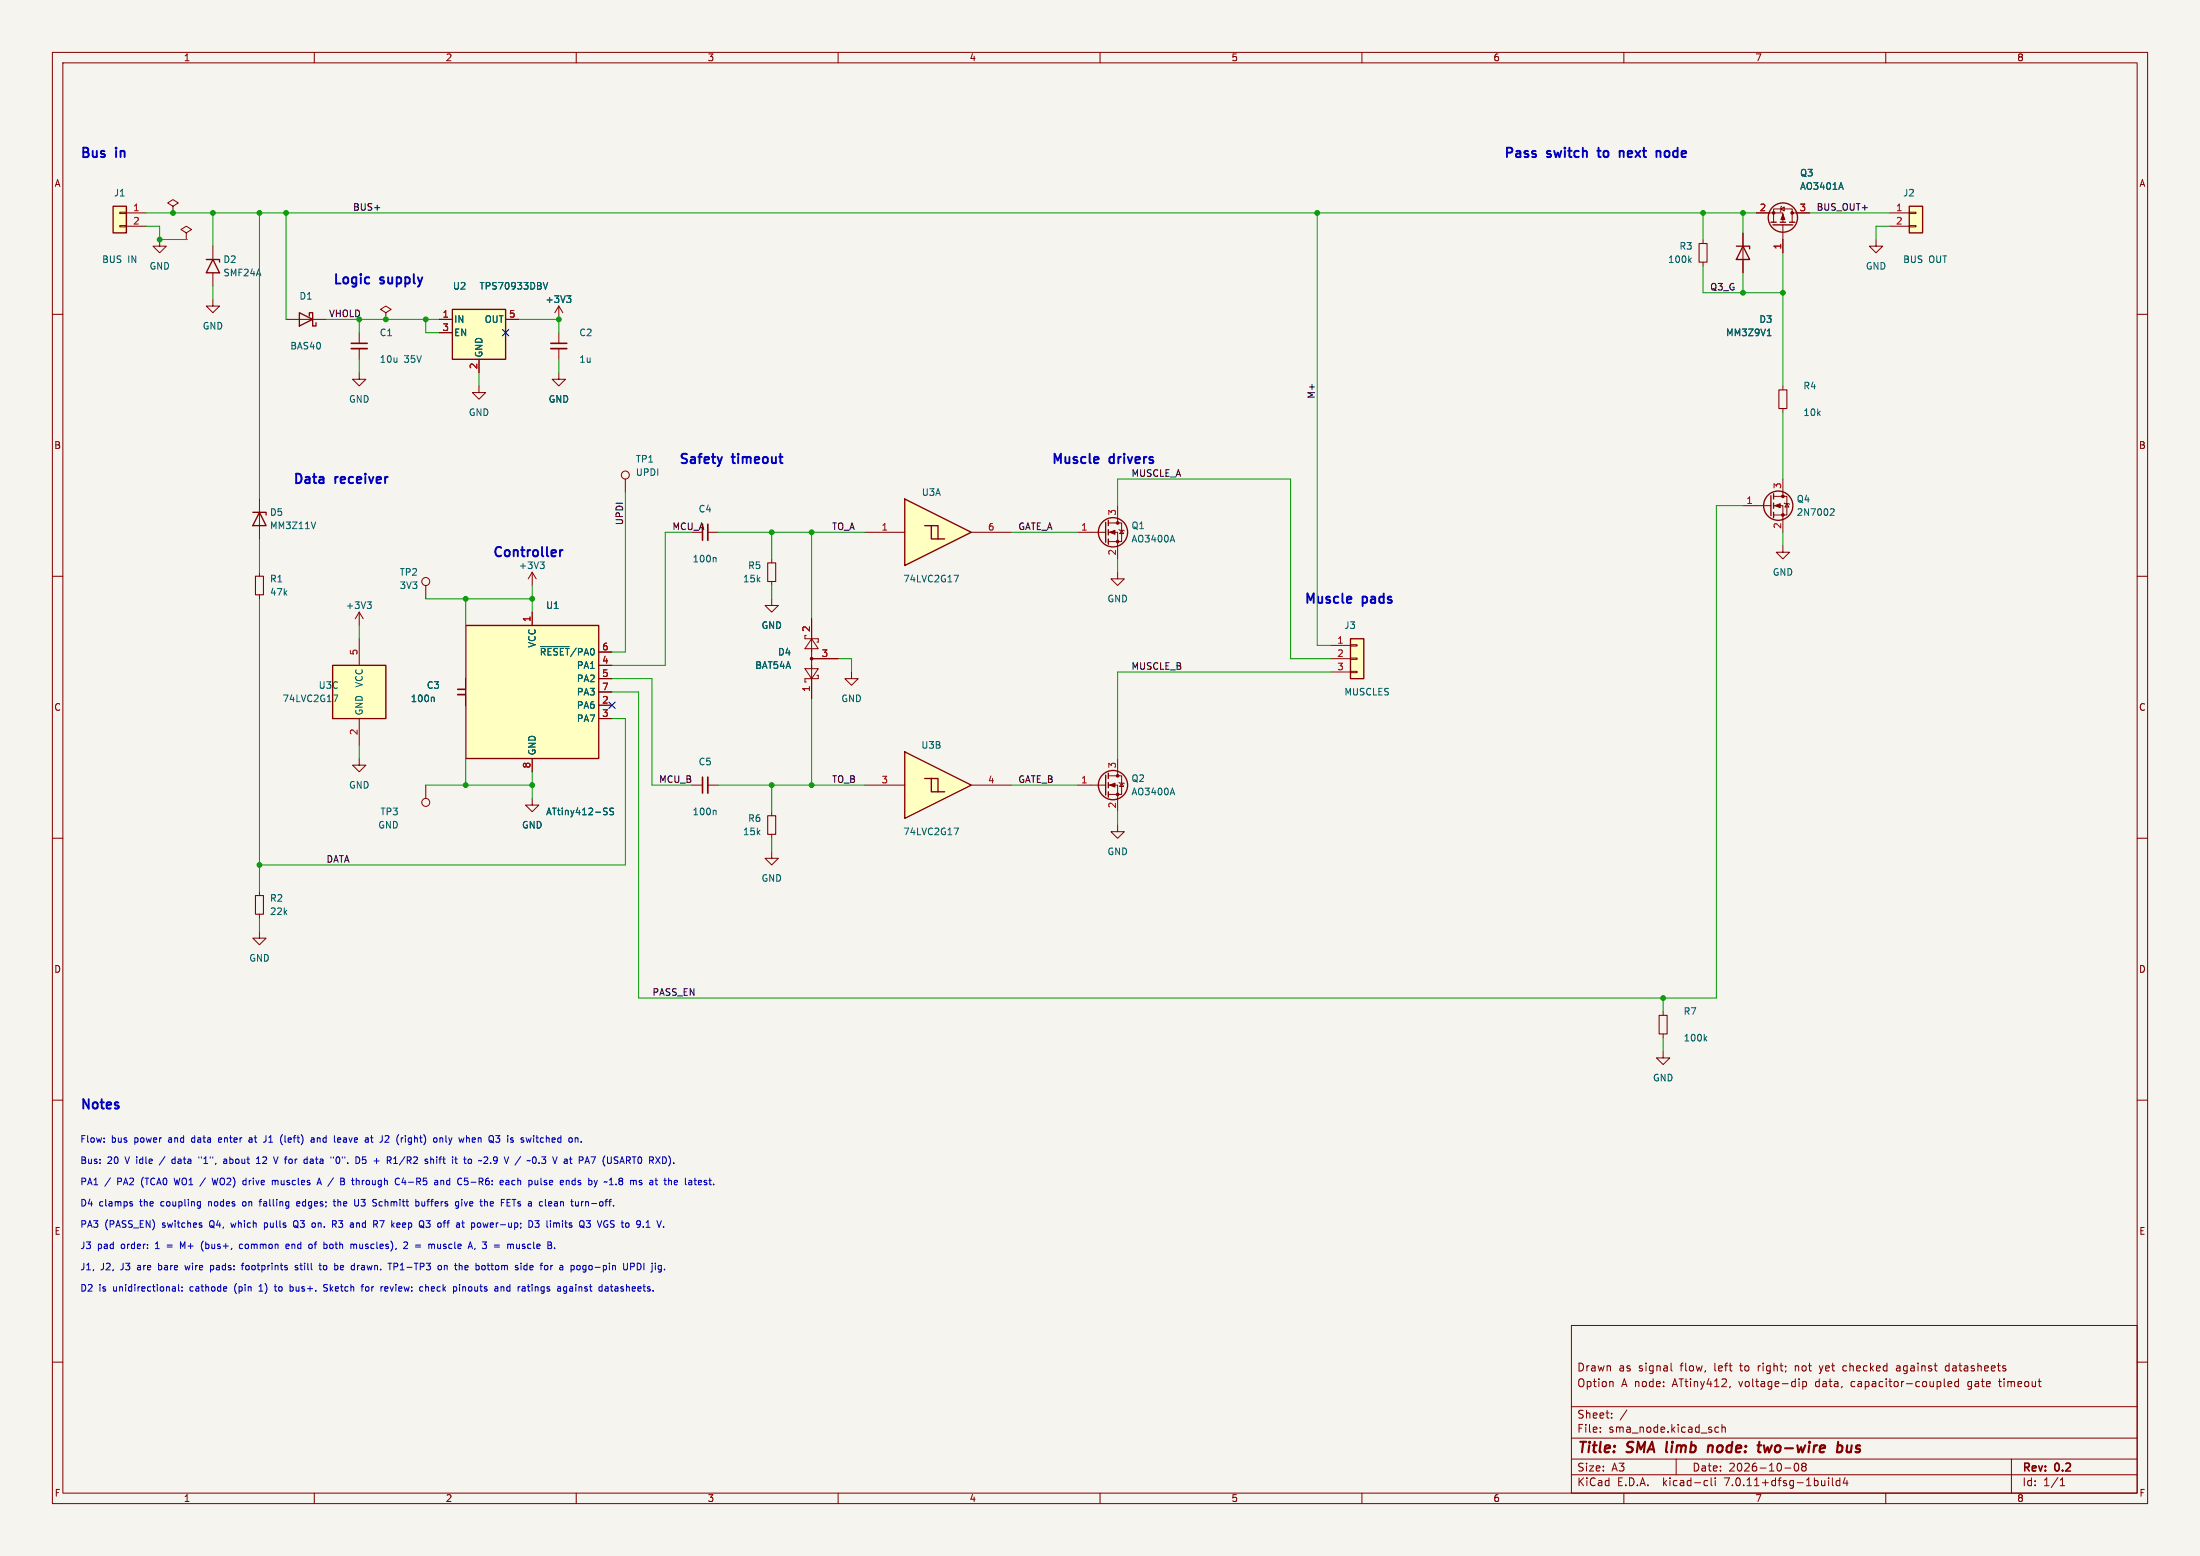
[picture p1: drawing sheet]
<svg xmlns="http://www.w3.org/2000/svg" width="420mm" height="297mm" viewBox="0 0 420 297" stroke-linecap="round" stroke-linejoin="round" font-family="sans-serif">
<path d="M0 0h420v297h-420z" fill="#f5f4ef" stroke="#f5f4ef" stroke-width=".19"/>
<g fill="none" stroke="#840000" stroke-width=".19">
<path d="M10 10h400v277h-400zM12 12h396v273h-396zM60 10v2M110 10v2M160 10v2M210 10v2M260 10v2M310 10v2M360 10v2M10 60h2M40.6 57.2v1.2h1.3l-1.3 1.3-1.2-1.3h1.2M40.6 47v2.5"/>
<path d="M40.6 52.1v2.5M106.7 58.4v2.6M106.7 58.4l-.8 1.3M106.7 58.4l.7 1.3M332.7 44.5v7.6M358.1 45.7v1.3h1.3l-1.3 1.3-1.2-1.3h1.2M360.7 40.6h3.8M360.7 43.2h3.8M364.5 43.1h1.3v.2h-1.3zM364.5 40.5h1.3v.3h-1.3zM408 60h2M68.6 63.5v2"/>
<path d="M68.6 66.5v2.1M106.7 71.1v1.3h1.2l-1.2 1.3-1.3-1.3h1.3M106.7 63.5v2M106.7 66.5v2.1M119.4 91.4v2.6M10 110h2M81.3 111.8v2.5M101.6 109.2l-.8 1.3M101.6 109.2v2.6M101.6 109.2l.8 1.3M135.1 101.6h2.1M147.3 114.3v1.3h1.3l-1.3 1.2-1.3-1.2h1.3"/>
<path d="M147.3 106.7v.7M147.3 111v.8M408 110h2M10 160h2M81.3 149.9v2.5M101.6 152.4v1.3h1.3l-1.3 1.2-1.3-1.2h1.3M147.3 154.9v.8M147.3 159.3v.7M408 160h2M49.5 177.8v1.3h1.3l-1.3 1.2-1.2-1.2h1.2M49.5 170.2v.7M49.5 174.5v.8"/>
<path d="M317.5 193v.8M317.5 197.4v.7M10 210h2M317.5 200.7v1.2h1.3l-1.3 1.3-1.3-1.3h1.3M408 210h2M10 260h2M300 253h108v32h-108zM408 260h2M300 278.5h108M300 274.5h108M300 268.5h108M305.5 273.2v.2"/>
<path d="M305.5 272.5v.1M307.7 270.5v.2M307.7 269.8v.1M307.7 263.7l.2 .2v.8M310.6 269.1l-1.3 1.9M319 260.2v1.3l.2 .2M320 278.5v3M328.1 272.5l-.4-.1-.3 .3 .1 .6h.6M328.7 272.5l.2-.1 .4 .1 .1 .9M328.7 271.9v1.5M330.3 264.6l-.1 .3M342.7 279.4l.2-.1a.8 .8 0 0 1 .5 .7 .8 .8 0 0 1-.5 .8 1 1 0 0 1-.2-1.4z"/>
<path d="M342.7 260.7v1M342.8 260.8h-.1M343.4 263.2v.1M343.4 263.7v1M344.2 263.7v1.5M344.2 263.8l.4-.1 .3 .3-.2 .6h-.5M344.2 279.9l-.3-.3 .3-.3h.3l.3 .3-.3 .3M344.2 279.9l-.3 .3v.3l.3 .3h.3l.3-.3-.1-.4-.2-.2M344.2 279.9h.3M347.3 260.7l.4 1-.4 .5M352.4 260.7l-.5 .1-.1 .2 .1 .5 .5 .2M362.1 260.8h.6"/>
<path d="M362.6 261.1h-.4a.29 .29 0 0 0-.2 .3 .29 .29 0 0 0 .2 .3h.4M371.2 263.2v1.3l.2 .2M371.9 264.2l.7-.2-.1-.2-.4-.1-.2 .2v.7h.6M372.1 260.8l-.4-.1-.3 .3 .1 .6h.6M373.9 263.8l-.5-.1-.2 .3 .1 .6h.6M373.9 263.2v1.5M375.7 263.8v.7M381.5 263.7h.6M381.7 263.2v1.3l.2 .2M384 278.5v6.5M60 285v2M110 285v2"/>
<path d="M160 285v2M210 285v2M260 285v2M300 281.5h108M310 285v2M325.6 282.6l.4 .1M326 283.5l-.4 .1M326.7 282.1v1.3l.2 .2M327.4 282.1v.1M327.4 282.6v1M340.7 280.2h1.2M349.1 282.1v.1"/>
<path d="M349.1 282.6v1M349.8 282.1v1.3l.2 .2M351.2 282.7l-.4-.1-.3 .3 .2 .6h.5M351.2 282.1v1.5M352.2 282l-.3 1.1h.9M352.6 282.6v1M360 285v2M393.3 283.6h.9M393.3 282.5l.4-.4v1.5"/>
<circle cx="119.4" cy="90.7" r=".76"/>
<circle cx="81.3" cy="111" r=".76"/>
<circle cx="81.3" cy="153.2" r=".76"/>
</g>
<path d="M318.3 275.2l-.2 1.9M326.2 275.9l-.2 1.3M326.9 276a.57 .57 0 0 0-.8 .1M327 276.2l-.1 1M336.7 275.9l.3 1.3 .5-.9M350.8 276h.8l.1 .3v.5a.66 .66 0 0 1-1 .3M350.9 275.2l-.2 2M352.6 275.9v1.2h.7" fill="none" stroke="#840000" stroke-width=".4"/>
<path d="M364.5 39.4h2.5v5.1h-2.5z" fill="#ffffc2" stroke="#ffffc2" stroke-width=".19"/>
<path d="M364.5 39.4h2.5v5.1h-2.5zM39.4 49.5h2.5v.5M40.6 49.5l1.3 2.6h-2.5zM331.5 47h2.5v.5M332.7 47l1.3 2.5h-2.5z" fill="none" stroke="#840000" stroke-width=".25"/>
<path d="M146.6 107.4h1.5v3.6h-1.5zM146.6 155.7h1.5v3.6h-1.5zM48.8 170.9h1.5v3.6h-1.5zM316.7 193.8h1.6v3.6h-1.6z" fill="none" stroke="#840000" stroke-width=".2"/>
<path d="M67.1 66.5h3M105.2 66.5h3M135.1 100.1v3" fill="none" stroke="#840000" stroke-width=".33"/>
<path d="M67.1 65.5h3M105.2 65.5h3M134.1 100.1v3" fill="none" stroke="#840000" stroke-width=".3"/>
<path d="M108.2 56.5h.8l-.4 .4M108.7 56.9l.3 .3v.3l-.3 .2M337.4 64.1h.7M103.7 107.7l.2 .3v.3l-.2 .2M103.9 107.3l-.4 .4M136.5 106.4l.2 .2v.7M325.5 198.2l.3 .5M325.8 197.9l-.4 .4" fill="none" stroke="#006464" stroke-width=".19"/>
<g fill="#ffffc2">
<path d="M177.8 100.3h1.3v2.6z"/>
<path d="M172.7 95.3l12.7 6.3-12.7 6.4z"/>
<path d="M176.5 100.3l3.8 2.6h-2.5v-2.6z"/>
</g>
<g fill="none" stroke="#840000" stroke-width=".25">
<path d="M21.6 39.4h2.5v5.1h-2.5zM338.1 42.4h1M338.5 42.9h3.8M339.9 42.4h1M341.6 42.4h1M48.3 97.8h2.5v.5M49.5 97.8l1.3 2.5h-2.5zM172.7 95.3l12.7 6.3-12.7 6.4zM211.1 99.7v3.8M211.6 99.3v1M88.9 119.4h25.4v25.4h-25.4zM176.5 100.3h1.3v2.6h2.5"/>
<path d="M177.8 100.3h1.3v2.6M211.6 101.1v1M211.6 102.9v1M63.5 127h10.2v10.2h-10.2z"/>
<circle cx="340.4" cy="41.5" r="2.79"/>
<circle cx="212.5" cy="101.6" r="2.79"/>
</g>
<g fill="none" stroke="#840000" stroke-width=".19">
<path d="M33 39.4l1-.7-1-.6-1 .6 1 .7v1.2M340 39.9l.6-.4v.8zM340.1 39.4l-.2 1M22.9 43.1h1.2v.2h-1.2zM22.9 40.5h1.2v.3h-1.2zM24.1 40.6h3.8M24.1 43.2h3.8M30.5 45.7v1.3h1.2l-1.2 1.3-1.3-1.3h1.3M33 40.6h.1M35.6 44.5l1-.7-1-.6-1.1 .6 1.1 .7v1.2M35.6 45.7h.1M335.3 40.6h5.1v1.8"/>
<path d="M338.6 42.4v-2.5h3.5v2.5M340.4 42.9v5.4M342.1 40.6h3.3M340.4 73.7v.7M340.4 78v.7M49.5 95.3v7.6M211.6 99.8h2.5v3.6h-2.5M213.4 96.5v3.3M49.5 109.2v.8M49.5 113.5v.8M68.6 116.8l-.8 1.3M68.6 116.8v2.6"/>
<path d="M68.6 116.8l.7 1.3M101.6 116.8v2.6M165.1 101.6h7.6M185.4 101.6h7.6M205.7 101.6h5.4M211.6 101.6h1.8v5.1M213.4 109.2v1.3h1.2l-1.2 1.3-1.3-1.3h1.3M213.6 101.1l1 .2M214.1 101.2l.4 .7h-.8zM340.4 104.1v1.3h1.2l-1.2 1.3-1.3-1.3h1.3M68.6 121.9v5.1M68.6 137.2v5"/>
<path d="M88.9 129.5v2.1M88.9 132.6v2M114.3 134.6h2.5M114.3 137.2h2.5M114.3 127h2.5M114.3 129.5h2.5M114.3 124.5h2.5M114.3 132.1h2.5M101.6 144.8v2.5"/>
</g>
<path d="M351.5 34.9l.4 1.2M60.3 99.6l-.5 1.3M70.1 114.9h.8l-.4 .5M70.6 115.4l.3 .2v.3l-.3 .2M182.1 109.8h.9l-.6 1.3M223.8 102.2l.4 1.2M63.6 132.7h.9l-.6 1.2M82.7 133.1l.2 .2v.6M103.2 123.4h5.5M115.4 154.9l.4 .1 .1 .3-.2 .2h-.3M115.4 154.2l.5 .1M117.1 154.3l-.5-.1-.1 .2v.3l.5 .3 .1 .3-.2 .2h-.5" fill="none" stroke="#006464" stroke-width=".19"/>
<path d="M339.6 74.4h1.5v3.6h-1.5zM48.8 110h1.5v3.5h-1.5z" fill="none" stroke="#840000" stroke-width=".2"/>
<g fill="#840000" stroke="#840000" stroke-width=".19">
<path d="M340.4 40.9l.3 1h-.7z"/>
<path d="M211.8 101.6l1.1-.4v.8z"/>
<circle cx="338.6" cy="40.6" r=".25"/>
<circle cx="342.1" cy="40.6" r=".25"/>
<circle cx="213.4" cy="103.4" r=".25"/>
<circle cx="213.4" cy="99.8" r=".25"/>
</g>
<path d="M87.4 132.6h3" fill="none" stroke="#840000" stroke-width=".33"/>
<path d="M87.4 131.6h3" fill="none" stroke="#840000" stroke-width=".3"/>
<g fill="#ffffc2" stroke="#ffffc2" stroke-width=".19">
<path d="M21.6 39.4h2.5v5.1h-2.5z"/>
<path d="M88.9 119.4h25.4v25.4h-25.4z"/>
<path d="M63.5 127h10.2v10.2h-10.2z"/>
</g>
<g fill="#ffffc2">
<path d="M177.8 148.6h1.3v2.5z"/>
<path d="M172.7 143.5l12.7 6.4-12.7 6.3z"/>
<path d="M176.5 148.6l3.8 2.5h-2.5v-2.5z"/>
</g>
<g fill="none" stroke="#840000" stroke-width=".25">
<path d="M57.1 59.7l2.6 1.3-2.6 1.2zM86.4 59.1h10.1v9.5h-10.1zM59.1 60.3v-.6h.6v2.5h.6v-.6M338.1 94.6v3.8M338.6 94.2v1.1M338.6 96v1M338.6 97.8v1M257.8 121.9h2.5v7.6h-2.5zM172.7 143.5l12.7 6.4-12.7 6.3zM176.5 148.6h1.3v2.5h2.5M177.8 148.6h1.3v2.5M211.1 148v3.8"/>
<path d="M211.6 147.6v1M211.6 149.4v1M211.6 151.1v1"/>
<circle cx="339.5" cy="96.5" r="2.79"/>
<circle cx="212.5" cy="149.9" r="2.79"/>
</g>
<g fill="none" stroke="#840000" stroke-width=".19">
<path d="M73.7 59.7l1-.6-1-.7-1.1 .7 1.1 .6v1.3M325.1 45.7v.8M325.1 50v.8M332.7 44.5v2.5M332.7 49.5v2.6M335.3 40.6h2.5M340.4 45.7v2.6M342.9 40.6h2.5M54.6 61h7.6M68.6 71.1v1.3h1.2l-1.2 1.3-1.3-1.3h1.3M73.7 61h.1M83.8 61h2.6"/>
<path d="M83.8 63.5h2.6M91.4 73.7v1.2h1.3l-1.3 1.3-1.2-1.3h1.2M91.4 68.6v2.5M96.5 61h2.6M332.7 96.5h5.4M338.6 96.5h1.8v5.1M338.6 94.7h2.5v3.6h-2.5M340.4 91.4v3.3M340.6 96l1 .3M341.1 96.1l.4 .7h-.8zM101.6 116.8v2.6M154.9 118.1v15.3"/>
<path d="M88.9 129.5v2.1M88.9 132.6v2M114.3 129.5h2.5M114.3 134.6h2.5M114.3 137.2h2.5M114.3 127h2.5M114.3 124.5h2.5M114.3 132.1h2.5M153.7 127.6h2.5l-1.3 1.9zM153.7 121.3v.6h2.5v.7h-.2M154.9 121.9l1.3 1.9h-2.5zM154.9 125.7h5.1"/>
<path d="M156 128.9h.2v.6h-2.5v.7h.2M162.6 128.3v1.2h1.2l-1.2 1.3-1.3-1.3h1.3M254 125.7h3.8M254 123.2h3.8M254 128.3h3.8M257.8 128.1h1.3v.3h-1.3zM257.8 125.6h1.3v.3h-1.3zM257.8 123.1h1.3v.2h-1.3zM68.6 144.8v1.3h1.2l-1.2 1.2-1.3-1.2h1.3M101.6 144.8v2.5M132.1 149.9h2M135.1 149.9h2.1"/>
<path d="M165.1 149.9h7.6M185.4 149.9h7.6M205.7 149.9h5.4M211.6 149.9h1.8v5M211.6 148.1h2.5v3.5h-2.5M213.4 157.5v1.3h1.2l-1.2 1.2-1.3-1.2h1.3M213.4 144.8v3.3M213.6 149.4l1 .2M214.1 149.5l.4 .6h-.8zM147.3 162.6v1.2h1.3l-1.3 1.3-1.3-1.3h1.3"/>
</g>
<g fill="none" stroke="#006464" stroke-width=".19">
<path d="M351.5 34.9l.4 1.2M103.7 53.9l.4 1.3 .5-1.3M108.2 56.5h.8l-.4 .4M108.7 56.9l.3 .3v.3l-.3 .2M322.5 49.6l.4 .5M322.9 49.3l-.5 .4M337.4 64.1h.7M349.6 97.1l.4 .1 .1 .3-.7 .9h.7M82.7 133.1l.2 .2v.6M103.2 123.4h5.5M115.4 154.9l.4 .1 .1 .3-.2 .2h-.3M115.4 154.2l.5 .1"/>
<path d="M117.1 154.3l-.5-.1-.1 .2v.3l.5 .3 .1 .3-.2 .2h-.5M136.5 154.7l.2 .2v.6M182.1 158.1h.9l-.6 1.2M223.8 150.4l.4 1.3"/>
</g>
<g fill="#840000" stroke="#840000" stroke-width=".19">
<path d="M338.8 96.5l1.1-.4v.8z"/>
<path d="M211.8 149.9l1.1-.4v.7z"/>
<circle cx="340.4" cy="98.3" r=".25"/>
<circle cx="340.4" cy="94.7" r=".25"/>
<circle cx="213.4" cy="151.6" r=".25"/>
<circle cx="213.4" cy="148.1" r=".25"/>
<circle cx="154.9" cy="125.7" r=".25"/>
</g>
<g fill="#ffffc2" stroke="#ffffc2" stroke-width=".19">
<path d="M257.8 121.9h2.5v7.6h-2.5z"/>
<path d="M86.4 59.1h10.1v9.5h-10.1z"/>
</g>
<path d="M135.1 148.3v3.1" fill="none" stroke="#840000" stroke-width=".33"/>
<path d="M134.1 148.3v3.1" fill="none" stroke="#840000" stroke-width=".3"/>
<path d="M324.4 46.5h1.5v3.5h-1.5z" fill="none" stroke="#840000" stroke-width=".2"/>
<g fill="none" stroke="#0000c2" stroke-width=".19">
<path d="M19.9 217.9v.1M19.9 217.2v.2M41.9 217.2l-.2 .2v.4l.2 .2M42.3 217.5l-.6 .1M47.9 217.2h-.3M48 217.5h-.3l-.2 .2 .1 .3h.4M50.8 216.8v.9l-.4 .3M53.6 217.7l.3 .8M53.9 216.6l-.3 .8M59.4 217.2h.5l.1 .8M60 217.5h-.5l-.1 .2 .1 .3h.5M65 217.2h-.4l-.2 .2 .1 .6h.5"/>
<path d="M65.1 217.5l-.7 .1M70.1 217.2l.2 .2v.6M70.3 218h-.1M70.3 217.5h-.1M70.7 217.2h.5M70.9 216.8v1l.2 .2M73.6 216.8h.5M74.2 217.3l-.7 .7h.7M77.4 216.8v.1M77.4 217.2v.8M83 217.2h.3l.1 .2v.5l-.4 .1M84 217.3l.2-.1h.3v.8"/>
<path d="M84 217.2v.8M89.1 217.3l.1-.1h.3l.1 .8M94.6 216.8h.8l-.4 .4 .3 .2 .1 .4-.2 .2h-.4M99.5 218h.1M99.5 217.2v.3M101.9 216.8v.1M101.9 217.2v.8M110.2 217.2l.1 .2v.6M111 217.9v.1M25 229.8h.3v.2l-.4 .2M25 229.4h.3M32.9 221.3l-.1 .2 .1 .5"/>
<path d="M34.9 238l-.4-.9v1.2M37.9 229.4h.4M38 220.8v.3M38.3 230.1l-.4 .1M38.3 229.4v1l-.3 .2M38.4 233.8l.2 .2-.2 .3M38.4 233.4l.1 .1M38.8 236.9a1.46 1.46 0 0 0 0 1.9M40.5 224.9l.3 1.2 .2-.9M42.7 221.3h.5M43.3 221.5l-.4 .1-.2 .2 .2 .3 .4-.1M46.3 237.5h-.4l-.2 .2 .1 .6h.5"/>
<path d="M46.4 229.4l-.1 .2 .1 .5M46.5 226.1h.5M46.5 225.4h.5M49 222.1h.7M49 221.2l.3-.4v1.3M49.4 229.4h.5M49.9 228.9l-.3 .2v1.1M50.5 233.4v1.3M50.5 234.2l.1 .1M50.6 233.4l-.1 .1M52 225.4l.4-.1 .1 .2M52 225.3v.8"/>
<path d="M52.5 225.5v.6M52.7 225.3l-.2 .2M53.1 220.8l-.4 1.3M54.6 237.9l.6-.1-.1-.3h-.3l-.2 .2v.6h.5M56.3 234h.1M56.6 233a.43 .43 0 0 0-.6 .4v.4a.43 .43 0 0 0 .6 .5M57.2 229.4h-.4l-.2 .1 .1 .6h.5M57.2 229.7l-.6 .1M59.2 237.5h.3l.1 .2-.1 .5-.3 .1M59.6 221.2l-.4 .1M59.7 221.6h-.3l-.2 .2v.2l.5 .1M59.8 233.4l.3 .1"/>
<path d="M60.1 234.2l-.3 .1M60.5 226.1l.4-1.2 .5 1.2M60.6 225.8h.6M63 237.6v.6M63.5 233h.5l.2 .2-.1 .4-.6 .1M63.6 229.4h.5M63.8 228.9v1.1l.3 .2M63.8 233.7l.4 .6M64.8 221.1l-.2-.3a.68 .68 0 0 0-.5 .7 .68 .68 0 0 0 .5 .6l.2-.3M65.5 224.9l.2 .2-.2 .4 .2 .1 .1 .3-.3 .2h-.4M67.3 237.5l.2 .2M67.5 237.7l.2-.2h.3l.1 .8"/>
<path d="M67.5 237.7v.6M68.4 220.9l.3 .5-.3 .6M68.4 228.9v1.1l-.1 .1-.3 .1M69.2 222l.1 .1 .5-.1M69.8 220.8h-.6v.6l.1-.1 .5 .1M71.3 233h.5l.3 .2-.2 .4-.6 .1M71.6 233.7l.5 .6M72.5 233h.8M75.2 222.1h.7M75.4 221l.1-.2v1.3M75.7 224.9l.5 .1M75.8 234.1l.4 .2"/>
<path d="M76.2 233.4l-.4 .2M76.2 226l-.5 .1M76.4 233.7l-.6 .1M77 224.8l-.3 .9h.8M77.1 237.2l.5-.1 .2 .3-.8 .9h.8M79.4 229.4h.3l.3 .2-.1 .5h-.5M79.4 228.9v1.3M80.5 229.4v.6l.2 .2M81.3 233h.8M81.3 234.1l.6 .2M82.2 221.4l.2-.2 .3 .1 .1 .8M82.2 220.8v1.3"/>
<path d="M83.4 220.8v.1M83.4 221.2v.9M83.4 225.3l.2 .2v.6M83.6 237.5v.6l.3 .2M83.6 226.1h-.5M83.6 225.6l-.5 .1M84.2 225.4l.1-.1 .3 .1 .1 .7M84.2 225.3v.8M84.6 233.4h.5M84.9 233h.2M87.1 229.4h.4M87.1 230.1h.4"/>
<path d="M87.5 229.4v1l-.1 .2h-.3M88.2 228.9v.2M88.2 229.4v.8M88.2 233.4h.4M88.4 234.2l.2 .1M88.5 221.2h.5M88.7 220.8v1.1l.3 .2M88.7 224.9h.6M88.8 225.4h.3l.3 .2-.1 .4-.5 .1M90.7 238.3l-.1 .2M91.7 233.5l.1 .2-.1 .5M92.7 229.4l.4 .1v.7"/>
<path d="M94.3 222.1h.3M94.7 220.8l-.4 .1-.1 .2 .1 .4 .4 .1M96.6 225.4h.5l.1 .7M96.8 230.2h.6M96.8 228.9h.6M96.8 229.5h.4M97.2 225.6l-.5 .1-.1 .1 .1 .3h.5M98 225.3l-.3 .2v.4l.3 .2M99.2 237.5v.8M99.2 238.2l-.2 .1M99.4 220.8l-1.1 1.6M101 233a.64 .64 0 0 1 .7 .6 .64 .64 0 0 1-.7 .7"/>
<path d="M102.1 233h.8l-.4 .5 .3 .1v.5l-.1 .2-.6-.2M103.3 224.9v1.1l.2 .1M103.4 220.8h.8l-.4 .5 .3 .1v.6l-.2 .1-.4-.1M104.9 229.4h.4v.3l-.6 .1M105.3 230.1l-.4 .1M106.6 233.4l.2 .2v.7M108.7 221.2h.5M108.9 221.9l.3 .2M109.8 225.4l-.4-.1-.2 .2 .1 .6h.5M111 229.4v.8M111.4 229.4l-.4 .2M111.9 233h.8l-.4 .5 .3 .1v.5l-.1 .2-.5-.1"/>
<path d="M115.4 225.6l-.1 .1M116.8 233l.4 .1M116.8 233.6l.3 .1M117.1 234.2l-.4 .1M118.3 226.1h.5M118.3 224.9h.5M118.3 225.4h.1M118.4 225.4h.2M118.4 225.4l-.1 .1M118.6 225.4l.2 .1M118.8 220.8l.4 1.3M118.8 225.4h-.2"/>
<path d="M126.7 225.3h.5M127.1 226.1h.1M128.6 222v.1M134.4 226.1h.5M134.9 225.4l-.3-.1-.2 .2 .1 .2 .4 .1M33.1 245.6l.4 .2v.6M33.5 246.4h-.4M33.5 245.9l-.4 .1M34.1 245.2v1.1l.2 .1M34.8 246.3v.1M34.8 245.7v.1M35.3 241.5l.2 .9"/>
<path d="M40.2 241.5v1.3M40.2 242.3l.4 .1M40.6 241.5l-.4 .1M46.1 241.5h.4M46.5 241.1l-.3 .2v1.1M49.4 246.4h.8M49.7 245.4l-.3 .1M52.4 245.6h.4M52.5 245.2v1.1l.3 .1M55.4 245.7l.3-.1 .2 .1M55.9 246.3l-.2 .1h-.3M56.8 241.6l-.3-.1-.2 .2 .1 .2 .4 .1v.3h-.5"/>
<path d="M60.9 241.5h.5M61.1 241.1v1.1l.3 .2M62 241.5l-.3 .3v.3l.3 .3M62.5 245.2h-.5l-.2 .1v.4l.6 .2 .1 .3-.2 .2h-.5M65.1 241.6v.7M65.6 241.8l-.6 .2M68.3 241.5v.9M68.5 241.5l-.2 .3M68.9 245.6h.5M69.4 245.2l-.3 .2v1M70 245.6l-.2 .2v.4l.2 .2M73.9 245.6l-.4 .2v.6h.4"/>
<path d="M74.1 241.1h.7M74.1 245.9l-.6 .1M75.2 241.8h.5M75.7 241.1h-.5v1.3M80.4 245.6l.3 .1M80.7 246.4h-.3M81.3 245.2v1.2M81.6 245.6l-.3 .1M83.9 241.5l.3 .1 .1 .2-.1 .5-.3 .1M84.8 241.7l.4-.2 .2 .2M84.8 241.5v.9M87.7 245.2v.1"/>
<path d="M87.7 245.6v.8M88.8 241.6v.7M89.4 241.8l-.6 .2M92.4 241.5l.2 .3v.3l-.2 .3M93 241.5h.5M94.9 245.6l.1 .2v.6M95 246.4h-.4M95 245.9l-.4 .1M95.7 245.7l.3-.1 .2 .2M95.7 245.6v.8M99.5 241.1v.1M99.5 241.5v.9"/>
<path d="M100.2 245.7v.7M100.2 246.4h-.1M100.2 245.9l-.1 .1M100.6 241.6l-.4-.1-.2 .3 .1 .5h.5M100.6 241.1v1.3M100.7 245.6h.5M100.9 245.2v1.2M105.1 241.5v.9M105.5 241.5l-.4 .3M108.2 245.7l-.4-.1-.2 .2 .1 .6h.5M108.2 245.6v1l-.3 .3-.3-.1M109 241.6l.4-.1 .2 .3"/>
<path d="M109 241.5v1.3M109.6 242.1l-.2 .3-.4-.1M111.5 241.5l.4 .1M111.9 242.3l-.4 .1M111.9 241.5v1.1l-.3 .2M115.5 245.7h.5l.1 .7M116.1 245.9l-.4 .1-.2 .1 .2 .3h.4M116.5 245.6h.5M120.4 241.8l.6-.1 .1-.2v-.3l-.7-.1v1.3M122.3 241.3l-.6-.2v1.3l.6-.2"/>
</g>
<path d="M304.9 28.8h.7M309.2 29l.3-.2 .4 .1 .1 1.1M309.2 28.8v1.2M316.5 28.8h.2l.3 .2v1M106.9 105v1.2M107.4 105l-.3 .1-.2 .2" fill="none" stroke="#0000c2" stroke-width=".36"/>
<g fill="none" stroke="#009600" stroke-width=".19">
<path d="M27.9 40.6h307.4M27.9 43.2h2.6v2.5h5.1M40.6 40.6v6.4M40.6 54.6v2.6M49.5 40.6v54.7M54.6 40.6v20.4M251.5 40.6v82.6h2.5M325.1 50.8v5.1h15.3M325.1 40.6v5.1M332.7 40.6v3.9M332.7 52.1v3.8M340.4 48.3v25.4"/>
<path d="M345.4 40.6h15.3M360.7 43.2h-2.6v2.5M54.6 61h.1M62.2 61h21.6M68.6 61v2.5M68.6 68.6v2.5M81.3 61v2.5h2.5M91.4 71.1v2.6M99.1 61h7.6v2.5M106.7 68.6v2.5M340.4 78.7v12.7M119.4 94v30.5h-2.6"/>
<path d="M213.4 96.5v-5.1h33v34.3h7.6M332.7 96.5h-5v94h-205.8v-58.4h-5.1M49.5 102.9v6.3M49.5 114.3v55.9M68.6 119.4v2.5M81.3 114.3h20.3M88.9 114.3v15.2M101.6 111.8v5M132.1 101.6h-5.1v25.4h-10.2M137.2 101.6h27.9M147.3 101.6v5.1M147.3 111.8v2.5"/>
<path d="M154.9 101.6v16.5M193 101.6h12.7M213.4 106.7v2.5M340.4 101.6v2.5M88.9 134.6v15.3M116.8 129.5h7.7v20.4h7.6M116.8 137.2h2.6v27.9h-69.9M154.9 133.4v16.5M160 125.7h2.6v2.6M254 128.3h-40.6v16.5M68.6 142.2v2.6M81.3 149.9h20.3"/>
<path d="M101.6 147.3v5.1M137.2 149.9h27.9M147.3 149.9v5M193 149.9h12.7M213.4 154.9v2.6M49.5 175.3v2.5M147.3 160v2.6M317.5 190.5v2.5M317.5 198.1v2.6"/>
</g>
<path d="M95.9 62.9l1.2 1.2M97.1 62.9l-1.2 1.2M116.2 134l1.2 1.2M117.4 134l-1.2 1.2" fill="none" stroke="#000084" stroke-width=".19"/>
<g fill="#009600" stroke="#009600" stroke-width=".19">
<circle cx="30.5" cy="45.7" r=".46"/>
<circle cx="40.6" cy="40.6" r=".46"/>
<circle cx="33" cy="40.6" r=".46"/>
<circle cx="81.3" cy="61" r=".46"/>
<circle cx="49.5" cy="40.6" r=".46"/>
<circle cx="54.6" cy="40.6" r=".46"/>
<circle cx="68.6" cy="61" r=".46"/>
<circle cx="73.7" cy="61" r=".46"/>
<circle cx="88.9" cy="114.3" r=".46"/>
<circle cx="101.6" cy="114.3" r=".46"/>
<circle cx="106.7" cy="61" r=".46"/>
<circle cx="101.6" cy="149.9" r=".46"/>
<circle cx="88.9" cy="149.9" r=".46"/>
<circle cx="154.9" cy="101.6" r=".46"/>
<circle cx="147.3" cy="101.6" r=".46"/>
<circle cx="154.9" cy="149.9" r=".46"/>
<circle cx="147.3" cy="149.9" r=".46"/>
<circle cx="251.5" cy="40.6" r=".46"/>
<circle cx="340.4" cy="55.9" r=".46"/>
<circle cx="325.1" cy="40.6" r=".46"/>
<circle cx="332.7" cy="40.6" r=".46"/>
<circle cx="332.7" cy="55.9" r=".46"/>
<circle cx="317.5" cy="190.5" r=".46"/>
<circle cx="49.5" cy="165.1" r=".46"/>
</g>
<g font-size="2.8" fill="#840000">
<text x="301" y="277.9">Title:</text>
<text x="310.6" y="277.9">SMA</text>
<text x="318.9" y="277.9">limb</text>
<text x="327.7" y="277.9">node:</text>
<text x="338.1" y="277.9">two-wire</text>
<text x="353.9" y="277.9">bus</text>
</g>
<g font-size="2.5" fill="#0000c2">
<text x="15.2" y="30.2">Bus</text>
<text x="22.2" y="30.2">in</text>
<text x="287" y="30.2">Pass</text>
<text x="295.5" y="30.2">switch</text>
<text x="305.9" y="30.2">to</text>
<text x="310.7" y="30.2">next</text>
<text x="318.4" y="30.2">node</text>
<text x="63.5" y="54.4">Logic</text>
<text x="72.7" y="54.4">supply</text>
<text x="129.5" y="88.7">Safety</text>
<text x="139.9" y="88.7">timeout</text>
<text x="200.7" y="88.7">Muscle</text>
<text x="211.9" y="88.7">drivers</text>
<text x="55.9" y="92.5">Data</text>
<text x="64.1" y="92.5">receiver</text>
<text x="94" y="106.4">Controller</text>
<text x="248.9" y="115.3">Muscle</text>
<text x="260.2" y="115.3">pads</text>
<text x="15.2" y="211.8">Notes</text>
</g>
<g font-size="2.1" fill="#840000">
<text x="301" y="262">Drawn</text>
<text x="309" y="262">as</text>
<text x="312.9" y="262">signal</text>
<text x="321" y="262">flow,</text>
<text x="327.5" y="262">left</text>
<text x="332.6" y="262">to</text>
<text x="336.1" y="262">right;</text>
<text x="343.4" y="262">not</text>
<text x="348.2" y="262">yet</text>
<text x="352.8" y="262">checked</text>
<text x="363.2" y="262">against</text>
<text x="372.7" y="262">datasheets</text>
<text x="301" y="265">Option</text>
<text x="309.5" y="265">A node:</text>
<text x="319.5" y="265">ATtiny412,</text>
<text x="332.3" y="265">voltage-dip</text>
<text x="347" y="265">data,</text>
<text x="353.9" y="265">capacitor-coupled</text>
<text x="376.4" y="265">gate</text>
<text x="382.5" y="265">timeout</text>
<text x="301" y="273.7">File:</text>
<text x="301" y="271">Sheet:</text>
<text x="307.1" y="273.7">sma_node.kicad_sch</text>
<text x="301" y="281.1">Size:</text>
<text x="307.6" y="281.1">A3</text>
<text x="323" y="281.1">Date:</text>
<text x="330" y="281.1">2026-10-08</text>
<text x="386" y="281.3">Rev:</text>
<text x="392.4" y="281.3">0.2</text>
<text x="301" y="283.9">KiCad</text>
<text x="308.7" y="283.9">E.D.A.</text>
<text x="317.6" y="283.9">kicad-cli</text>
<text x="329.5" y="283.9">7.0.11+dfsg-1build4</text>
<text x="386" y="283.9">Id:</text>
<text x="390.1" y="283.9">1/1</text>
</g>
<g font-size="1.8" fill="#840000">
<text x="35" y="11.9">1</text>
<text x="85" y="11.9">2</text>
<text x="135" y="11.9">3</text>
<text x="185" y="11.9">4</text>
<text x="235" y="11.9">5</text>
<text x="285" y="11.9">6</text>
<text x="335" y="11.9">7</text>
<text x="385" y="11.9">8</text>
<text x="10.3" y="35.9">A</text>
<text x="408.3" y="35.9">A</text>
<text x="10.3" y="85.9">B</text>
<text x="408.2" y="85.9">B</text>
<text x="10.3" y="135.9">C</text>
<text x="408.2" y="135.9">C</text>
<text x="10.3" y="185.9">D</text>
<text x="408.2" y="185.9">D</text>
<text x="10.3" y="235.9">E</text>
<text x="408.3" y="235.9">E</text>
<text x="10.3" y="285.9">F</text>
<text x="35" y="286.9">1</text>
<text x="85" y="286.9">2</text>
<text x="135" y="286.9">3</text>
<text x="185" y="286.9">4</text>
<text x="235" y="286.9">5</text>
<text x="285" y="286.9">6</text>
<text x="335" y="286.9">7</text>
<text x="385" y="286.9">8</text>
<text x="408.3" y="285.9">F</text>
</g>
<g font-size="1.8" fill="#006464">
<text x="343.6" y="33.9">Q3</text>
<text x="21.7" y="37.7">J1</text>
<text x="343.6" y="36.4">AO3401A</text>
<text x="363.2" y="37.7">J2</text>
<text x="320.5" y="47.9">R3</text>
<text x="19.4" y="50.4">BUS</text>
<text x="24.4" y="50.4">IN</text>
<text x="28.4" y="51.7">GND</text>
<text x="42.6" y="50.4">D2</text>
<text x="42.6" y="52.9">SMF24A</text>
<text x="318.4" y="50.4">100k</text>
<text x="356.1" y="51.7">GND</text>
<text x="363.2" y="50.4">BUS</text>
<text x="368.2" y="50.4">OUT</text>
<text x="57.1" y="57.4">D1</text>
<text x="86.4" y="55.5">U2</text>
<text x="91.4" y="55.5">TPS70933DBV</text>
<text x="104" y="58">+3V3</text>
<text x="38.6" y="63.1">GND</text>
<text x="72.4" y="64.4">C1</text>
<text x="86.6" y="61.8">IN</text>
<text x="86.6" y="64.4">EN</text>
<text x="92.4" y="61.8">OUT</text>
<text x="110.5" y="64.4">C2</text>
<text x="329.4" y="64.4">MM3Z9V1</text>
<text x="335.8" y="61.8">D3</text>
<text x="55.3" y="66.9">BAS40</text>
<text x="72.4" y="69.4">10u</text>
<text x="77.1" y="69.4">35V</text>
<text x="92.3" y="68.3" transform="rotate(-90 92.3 68.3)">GND</text>
<text x="110.5" y="69.4">1u</text>
<text x="66.5" y="77.1">GND</text>
<text x="104.6" y="77.1">GND</text>
<text x="344.2" y="74.5">R4</text>
<text x="89.4" y="79.6">GND</text>
<text x="344.2" y="79.6">10k</text>
<text x="121.3" y="88.5">TP1</text>
<text x="121.3" y="91">UPDI</text>
<text x="175.9" y="94.8">U3A</text>
<text x="51.4" y="98.7">D5</text>
<text x="51.4" y="101.2">MM3Z11V</text>
<text x="133.3" y="98">C4</text>
<text x="215.9" y="101.2">Q1</text>
<text x="342.9" y="96.1">Q4</text>
<text x="342.9" y="98.7">2N7002</text>
<text x="132.1" y="107.5">100n</text>
<text x="215.9" y="103.7">AO3400A</text>
<text x="51.4" y="111.4">R1</text>
<text x="51.4" y="113.9">47k</text>
<text x="76.2" y="110.1">TP2</text>
<text x="76.2" y="112.6">3V3</text>
<text x="99" y="108.8">+3V3</text>
<text x="141.8" y="111.4">15k</text>
<text x="142.7" y="108.8">R5</text>
<text x="172.3" y="111.4">74LVC2G17</text>
<text x="338.3" y="110.1">GND</text>
<text x="65.9" y="116.4">+3V3</text>
<text x="104.1" y="116.4">U1</text>
<text x="211.3" y="115.2">GND</text>
<text x="102.5" y="123.7" transform="rotate(-90 102.5 123.7)">VCC</text>
<text x="102.9" y="125.3">~{RESET}/PA0</text>
<text x="145.3" y="120.2">GND</text>
<text x="148.4" y="125.3">D4</text>
<text x="256.6" y="120.2">J3</text>
<text x="60.7" y="131.7">U3C</text>
<text x="69.4" y="131.3" transform="rotate(-90 69.4 131.3)">VCC</text>
<text x="81.4" y="131.7">C3</text>
<text x="110" y="127.9">PA1</text>
<text x="110" y="130.4">PA2</text>
<text x="144.1" y="127.9">BAT54A</text>
<text x="53.9" y="134.2">74LVC2G17</text>
<text x="69.4" y="136.7" transform="rotate(-90 69.4 136.7)">GND</text>
<text x="78.3" y="134.2">100n</text>
<text x="110" y="135.5">PA6</text>
<text x="110" y="132.9">PA3</text>
<text x="160.5" y="134.2">GND</text>
<text x="256.6" y="132.9">MUSCLES</text>
<text x="110" y="138">PA7</text>
<text x="175.8" y="143.1">U3B</text>
<text x="102.5" y="144.3" transform="rotate(-90 102.5 144.3)">GND</text>
<text x="133.3" y="146.3">C5</text>
<text x="215.9" y="149.5">Q2</text>
<text x="66.5" y="150.7">GND</text>
<text x="72.5" y="155.8">TP3</text>
<text x="104.1" y="155.8">ATtiny412-SS</text>
<text x="132.1" y="155.8">100n</text>
<text x="215.9" y="152">AO3400A</text>
<text x="72.1" y="158.3">GND</text>
<text x="99.6" y="158.3">GND</text>
<text x="141.8" y="159.6">15k</text>
<text x="142.7" y="157.1">R6</text>
<text x="172.3" y="159.6">74LVC2G17</text>
<text x="211.3" y="163.4">GND</text>
<text x="51.4" y="172.3">R2</text>
<text x="145.3" y="168.5">GND</text>
<text x="51.4" y="174.9">22k</text>
<text x="47.5" y="183.7">GND</text>
<text x="321.3" y="193.9">R7</text>
<text x="321.3" y="199">100k</text>
<text x="315.5" y="206.6">GND</text>
</g>
<g font-size="1.8" fill="#a90000">
<text x="25.3" y="40.4">1</text>
<text x="335.8" y="40.4">2</text>
<text x="343.5" y="40.4">3</text>
<text x="361.9" y="40.4">1</text>
<text x="25.3" y="42.9">2</text>
<text x="340.1" y="47.7" transform="rotate(-90 340.1 47.7)">1</text>
<text x="361.9" y="42.9">2</text>
<text x="84.4" y="60.7">1</text>
<text x="84.4" y="63.2">3</text>
<text x="97.1" y="60.7">5</text>
<text x="91.2" y="70.6" transform="rotate(-90 91.2 70.6)">2</text>
<text x="340.1" y="93.4" transform="rotate(-90 340.1 93.4)">3</text>
<text x="168.2" y="101.3">1</text>
<text x="188.5" y="101.3">6</text>
<text x="206.3" y="101.3">1</text>
<text x="213.1" y="98.5" transform="rotate(-90 213.1 98.5)">3</text>
<text x="333.3" y="96.3">1</text>
<text x="340.1" y="101" transform="rotate(-90 340.1 101)">2</text>
<text x="213.1" y="106.1" transform="rotate(-90 213.1 106.1)">2</text>
<text x="101.3" y="118.8" transform="rotate(-90 101.3 118.8)">1</text>
<text x="68.3" y="125.2" transform="rotate(-90 68.3 125.2)">5</text>
<text x="114.9" y="124.2">6</text>
<text x="154.7" y="120.7" transform="rotate(-90 154.7 120.7)">2</text>
<text x="156.8" y="125.5">3</text>
<text x="255.2" y="122.9">1</text>
<text x="255.2" y="125.5">2</text>
<text x="114.9" y="126.7">4</text>
<text x="114.9" y="129.3">5</text>
<text x="114.9" y="131.8">7</text>
<text x="255.2" y="128">3</text>
<text x="114.9" y="134.4">2</text>
<text x="114.9" y="136.9">3</text>
<text x="154.7" y="132.2" transform="rotate(-90 154.7 132.2)">1</text>
<text x="68.3" y="140.4" transform="rotate(-90 68.3 140.4)">2</text>
<text x="101.3" y="146.8" transform="rotate(-90 101.3 146.8)">8</text>
<text x="168.2" y="149.6">3</text>
<text x="188.5" y="149.6">4</text>
<text x="206.3" y="149.6">1</text>
<text x="213.1" y="146.8" transform="rotate(-90 213.1 146.8)">3</text>
<text x="213.1" y="154.4" transform="rotate(-90 213.1 154.4)">2</text>
</g>
<g font-size="1.8" fill="#0f0f0f">
<text x="67.3" y="40.3">BUS+</text>
<text x="346.7" y="40.3">BUS_OUT+</text>
<text x="326.4" y="55.5">Q3_G</text>
<text x="62.7" y="60.6">VHOLD</text>
<text x="251.1" y="76.2" transform="rotate(-90 251.1 76.2)">M+</text>
<text x="215.9" y="91.1">MUSCLE_A</text>
<text x="119" y="100.3" transform="rotate(-90 119 100.3)">UPDI</text>
<text x="128.3" y="101.3">MCU_A</text>
<text x="158.7" y="101.3">TO_A</text>
<text x="194.3" y="101.3">GATE_A</text>
<text x="215.9" y="127.9">MUSCLE_B</text>
<text x="125.7" y="149.5">MCU_B</text>
<text x="158.7" y="149.5">TO_B</text>
<text x="194.3" y="149.5">GATE_B</text>
<text x="62.2" y="164.8">DATA</text>
<text x="124.5" y="190.2">PASS_EN</text>
</g>
<g font-size="1.8" fill="#0000c2">
<text x="15.2" y="218.2">Flow:</text>
<text x="21.2" y="218.2">bus</text>
<text x="25.7" y="218.2">power</text>
<text x="32.4" y="218.2">and</text>
<text x="37" y="218.2">data</text>
<text x="42.4" y="218.2">enter</text>
<text x="48.4" y="218.2">at</text>
<text x="51.4" y="218.2">J1</text>
<text x="54.8" y="218.2">(left)</text>
<text x="60.9" y="218.2">and</text>
<text x="65.5" y="218.2">leave</text>
<text x="71.6" y="218.2">at</text>
<text x="74.6" y="218.2">J2</text>
<text x="78" y="218.2">(right)</text>
<text x="85.3" y="218.2">only</text>
<text x="90.4" y="218.2">when</text>
<text x="96.3" y="218.2">Q3</text>
<text x="100" y="218.2">is</text>
<text x="102.8" y="218.2">switched</text>
<text x="15.2" y="226.3">PA1</text>
<text x="15.2" y="222.2">Bus:</text>
<text x="20" y="226.3">/</text>
<text x="20.5" y="222.2">20</text>
<text x="22.5" y="226.3">PA2</text>
<text x="24.1" y="222.2">V idle</text>
<text x="27.2" y="226.3">(TCA0</text>
<text x="31" y="222.2">/</text>
<text x="33.5" y="222.2">data</text>
<text x="33.8" y="226.3">WO1 /</text>
<text x="38.8" y="222.2">&quot;1&quot;,</text>
<text x="41.4" y="226.3">WO2)</text>
<text x="43.8" y="222.2">about</text>
<text x="47.4" y="226.3">drive</text>
<text x="50.2" y="222.2">12</text>
<text x="53.2" y="226.3">muscles</text>
<text x="53.8" y="222.2">V for</text>
<text x="59.9" y="222.2">data</text>
<text x="62.1" y="226.3">A /</text>
<text x="65.3" y="222.2">&quot;0&quot;.</text>
<text x="66.9" y="226.3">B</text>
<text x="69.3" y="226.3">through</text>
<text x="70.2" y="222.2">D5</text>
<text x="73.8" y="222.2">+</text>
<text x="76.6" y="222.2">R1/R2</text>
<text x="77.8" y="226.3">C4-R5</text>
<text x="84" y="222.2">shift</text>
<text x="85.5" y="226.3">and</text>
<text x="89.5" y="222.2">it</text>
<text x="90.1" y="226.3">C5-R6:</text>
<text x="92" y="222.2">to</text>
<text x="95" y="222.2">~2.9</text>
<text x="98.4" y="226.3">each</text>
<text x="100.1" y="222.2">V /</text>
<text x="104" y="226.3">pulse</text>
<text x="104.9" y="222.2">~0.3</text>
<text x="110" y="222.2">V at</text>
<text x="110.3" y="226.3">ends</text>
<text x="115.3" y="222.2">PA7</text>
<text x="115.9" y="226.3">by</text>
<text x="119.1" y="226.3">~1.8</text>
<text x="120" y="222.2">(USART0</text>
<text x="124.3" y="226.3">ms</text>
<text x="128.1" y="226.3">at</text>
<text x="131.2" y="226.3">the</text>
<text x="135.3" y="226.3">latest.</text>
<text x="15.2" y="230.4">D4</text>
<text x="18.9" y="230.4">clamps</text>
<text x="26.8" y="230.4">the</text>
<text x="31" y="230.4">coupling</text>
<text x="40.2" y="230.4">nodes</text>
<text x="47" y="230.4">on</text>
<text x="50.4" y="230.4">falling</text>
<text x="57.7" y="230.4">edges;</text>
<text x="65" y="230.4">the</text>
<text x="69.1" y="230.4">U3</text>
<text x="72.8" y="230.4">Schmitt</text>
<text x="81.2" y="230.4">buffers</text>
<text x="89" y="230.4">give</text>
<text x="94" y="230.4">the</text>
<text x="98.2" y="230.4">FETs a</text>
<text x="105.9" y="230.4">clean</text>
<text x="112.2" y="230.4">turn-off.</text>
<text x="15.2" y="238.5">J3</text>
<text x="15.2" y="234.4">PA3</text>
<text x="18.6" y="238.5">pad</text>
<text x="20" y="234.4">(PASS_EN)</text>
<text x="23.2" y="238.5">order:</text>
<text x="29.9" y="238.5">1</text>
<text x="31.1" y="234.4">switches</text>
<text x="32.3" y="238.5">=</text>
<text x="35.1" y="238.5">M+</text>
<text x="39.3" y="238.5">(bus+,</text>
<text x="40.3" y="234.4">Q4,</text>
<text x="44.6" y="234.4">which</text>
<text x="46.8" y="238.5">common</text>
<text x="51.1" y="234.4">pulls</text>
<text x="55.9" y="238.5">end</text>
<text x="56.9" y="234.4">Q3</text>
<text x="60.4" y="238.5">of</text>
<text x="60.6" y="234.4">on.</text>
<text x="63.5" y="238.5">both</text>
<text x="64.7" y="234.4">R3</text>
<text x="68.4" y="234.4">and</text>
<text x="68.8" y="238.5">muscles),</text>
<text x="73" y="234.4">R7</text>
<text x="76.6" y="234.4">keep</text>
<text x="79.2" y="238.5">2</text>
<text x="81.6" y="238.5">=</text>
<text x="82.1" y="234.4">Q3</text>
<text x="84.3" y="238.5">muscle</text>
<text x="85.9" y="234.4">off</text>
<text x="89.6" y="234.4">at</text>
<text x="92.2" y="238.5">A, 3</text>
<text x="92.7" y="234.4">power-up;</text>
<text x="97.4" y="238.5">=</text>
<text x="100.2" y="238.5">muscle</text>
<text x="103.8" y="234.4">D3</text>
<text x="107.5" y="234.4">limits</text>
<text x="114" y="234.4">Q3</text>
<text x="117.7" y="234.4">VGS to</text>
<text x="125.5" y="234.4">9.1</text>
<text x="15.2" y="242.5">J1,</text>
<text x="19.2" y="242.5">J2,</text>
<text x="23.1" y="242.5">J3</text>
<text x="26.5" y="242.5">are</text>
<text x="30.7" y="242.5">bare</text>
<text x="36" y="242.5">wire</text>
<text x="41" y="242.5">pads:</text>
<text x="47.3" y="242.5">footprints</text>
<text x="57.6" y="242.5">still</text>
<text x="62.5" y="242.5">to</text>
<text x="65.5" y="242.5">be</text>
<text x="68.9" y="242.5">drawn.</text>
<text x="76.3" y="242.5">TP1-TP3</text>
<text x="85.9" y="242.5">on</text>
<text x="89.4" y="242.5">the</text>
<text x="93.5" y="242.5">bottom</text>
<text x="101.3" y="242.5">side</text>
<text x="106.3" y="242.5">for</text>
<text x="110.2" y="242.5">a</text>
<text x="112.5" y="242.5">pogo-pin</text>
<text x="122.7" y="242.5">UPDI</text>
<text x="15.2" y="246.6">D2</text>
<text x="18.9" y="246.6">is</text>
<text x="21.7" y="246.6">unidirectional:</text>
<text x="36.5" y="246.6">cathode</text>
<text x="45.2" y="246.6">(pin</text>
<text x="50.1" y="246.6">1)</text>
<text x="53.3" y="246.6">to</text>
<text x="56.4" y="246.6">bus+.</text>
<text x="63.1" y="246.6">Sketch</text>
<text x="70.5" y="246.6">for</text>
<text x="74.4" y="246.6">review:</text>
<text x="82" y="246.6">check</text>
<text x="88.6" y="246.6">pinouts</text>
<text x="96.7" y="246.6">and</text>
<text x="101.4" y="246.6">ratings</text>
<text x="109.1" y="246.6">against</text>
<text x="117.2" y="246.6">datasheets.</text>
</g>
</svg>
